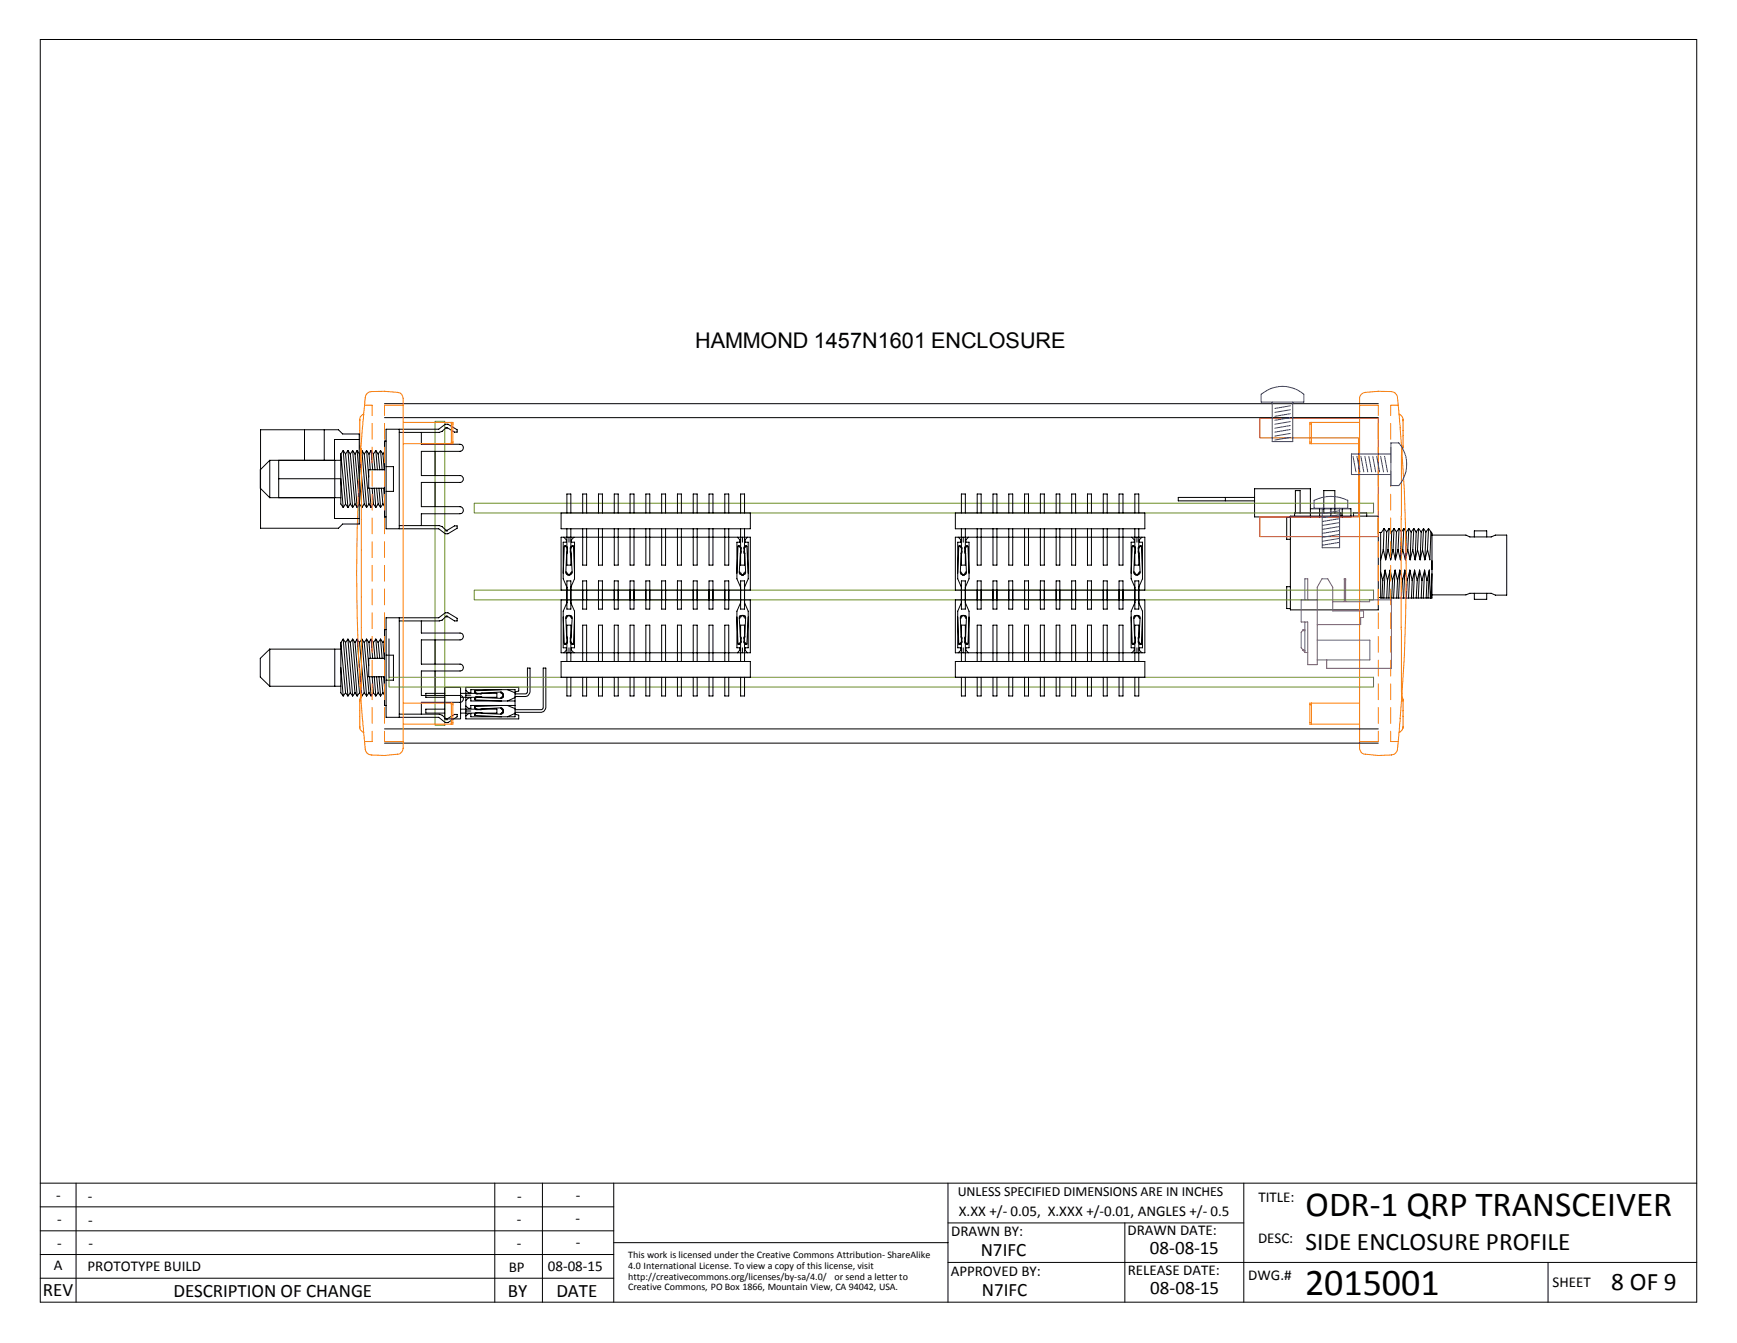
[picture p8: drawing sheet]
<svg xmlns="http://www.w3.org/2000/svg" width="279mm" height="216mm" viewBox="0 0 279 216" stroke-linecap="round" stroke-linejoin="round" font-family="sans-serif">
<g fill="none" stroke="#000" stroke-width=".16">
<path d="M6.5 6.3h266.4v203h-266.4zM197.1 80v.5M201.8 80h-12.3v.5h12.3M207.6 83h14.1v15h-14.1zM207.6 94.3h-.6v3.5h.6M207.6 83.2h-.6v3.5h.6M208.2 83v-.5h7.5v.5M208.4 82.5v-3.6h.7v3.6M210.8 81.8h6.5v1.3h-15.5v-4.5h9v4.5M212.3 81.8v1.3M212.9 82.5v-3.6h1.8v3.6M214.1 81.8v1.3"/>
<path d="M215.9 81.8v1.3M217.7 83v-.5h2.1v.5M221.7 96.1h.4M222.1 92l.3 1.3M222.4 93.3l-.1 2.8M222.5 88.3l.4 1.7M222.5 88.3l-.4 1.7M222.6 85l-.4 .6h-.5M222.6 85l.5 .5M222.6 85l-.1 3.3M222.8 91.7l.4 1.6M222.8 91.7l-.4 1.6"/>
<path d="M222.8 91.7l-.2 4.4M223.1 85.5l-.2 4.5M223.2 93.3l-.1 2.8M223.3 88.3l-.4 1.7M223.3 88.3l.4 1.7M223.4 85l-.3 .5M223.4 85l.5 .5M223.4 85l-.1 3.3M223.6 91.7l.4 1.6M223.6 91.7l-.4 1.6M223.6 91.7l-.2 4.4M223.9 85.5l-.2 4.5"/>
<path d="M224 93.3l-.1 2.8M224.1 88.3l-.4 1.7M224.1 88.3l.4 1.7M224.2 85l-.3 .5M224.2 85l.4 .5M224.2 85l-.1 3.3M224.4 91.7l.4 1.6M224.4 91.7l-.4 1.6M224.4 91.7l-.2 4.4M224.6 85.5l-.1 4.5M224.8 93.3l-.1 2.8M224.9 88.3l-.4 1.7"/>
<path d="M224.9 88.3l.4 1.7M225 85l-.4 .5M225 85l.4 .5M225 85l-.1 3.3M225.2 91.7l.4 1.6M225.2 91.7l-.4 1.6M225.2 91.7l-.2 4.4M225.4 85.5l-.1 4.5M225.6 93.3l-.2 2.8M225.6 88.3l-.3 1.7M225.6 88.3l.5 1.7M225.8 85l-.4 .5"/>
<path d="M225.8 85l.4 .5M225.8 85l-.2 3.3M226 91.7l.4 1.6M226 91.7l-.4 1.6M226 91.7l-.2 4.4M226.2 85.5l-.1 4.5M226.4 93.3l-.2 2.8M226.4 88.3l-.3 1.7M226.4 88.3l.4 1.7M226.6 85l-.4 .5M226.6 85l.4 .5M226.6 85l-.2 3.3"/>
<path d="M226.8 91.7l.4 1.6M226.8 91.7l-.4 1.6M226.8 91.7l-.2 4.4M227 85.5l-.2 4.5M227.2 93.3l-.2 2.8M227.2 88.3l-.4 1.7M227.2 88.3l.4 1.7M227.4 85l-.4 .5M227.4 85l.4 .5M227.4 85l-.2 3.3M227.5 91.7l.5 1.6M227.5 91.7l-.3 1.6"/>
<path d="M227.5 91.7l-.2 4.4M227.8 85.5l-.2 4.5M228 93.3l-.2 2.8M228 88.3l-.4 1.7M228 88.3l.4 1.7M228.2 85l-.4 .5M228.2 85l.4 .5M228.2 85l-.2 3.3M228.3 91.7l.4 1.6M228.3 91.7l-.3 1.6M228.3 91.7l-.2 4.4M228.6 85.5l-.2 4.5"/>
<path d="M228.7 93.3l-.1 2.8M228.8 88.3l-.4 1.7M228.8 88.3l.4 1.7M229 85l-.4 .5M229 85l.4 .5M229 85l-.2 3.3M229.2 91.7l.3 1.6M229.2 91.7l-.5 1.6M229.2 91.7l-.3 4.4M229.4 85.5l-.2 4.5M229.5 93.3l-.1 2.8M229.6 88.3l-.4 1.7"/>
<path d="M229.8 85l-.4 .5M229.8 85l.5 .7v10.4h-8.2v-10.5M229.8 85l-.2 3.3M229.9 91.7l-.4 1.6M229.9 91.7l.2 4.4M229.9 91.7l-.2 4.4M230.2 85.5l-.2 4.5-.4-1.7M230.3 86h5.5l.6 .3h3.5l.6-.3h1.9v9.7h-1.9l-.6-.3h-3.5l-.6 .2h-5.5M230.3 92.2l-.1 3.9M237.2 86.3v-1h1.9v1M237.2 95.4v1h1.9v-1M6.5 197.9h92.2"/>
<path d="M6.5 194h92.2M6.5 190.2h266.4M12.2 190.2v19.1M79.6 190.2v19.1M87.2 190.2v19.1M98.7 190.2v19.1M98.7 199.8h53.8M152.5 196.6h47.6M152.5 190.2v19.1M180.9 196.6v12.7M200.1 190.2v19.1M6.5 205.5h92.2"/>
<path d="M6.5 201.7h92.2M152.5 202.9h120.4M249 202.9v6.4"/>
</g>
<path d="M225.7 116.8h.1M225.7 117h.1M225.7 116.8v.2" fill="none" stroke="#ff7f00" stroke-width=".16"/>
<path d="M225.7 112.5h.1M225.7 112.6h.1M225.7 112.5v.1" fill="none" stroke="#ff7f00" stroke-width=".16"/>
<path d="M225.7 71.8h.1M225.7 71.9h.1M225.7 71.7h.1M225.7 71.7v.2" fill="none" stroke="#ff7f00" stroke-width=".16"/>
<path d="M225.7 67.4h.1M225.7 67.6h.1M225.7 67.4v.2" fill="none" stroke="#ff7f00" stroke-width=".16"/>
<g fill="none" stroke="#ff7f00" stroke-width=".16">
<path d="M210.7 68.2h.2M210.7 71.1h.2M210.9 67.9v3.4M218.7 67.9h-8v3.4h8M218.7 65.2h3v1.6M221.7 68.1v2.5M221.7 71.9v2.5M221.7 75.7v2.5M221.7 79.5v2.5M223.7 68.1v2.5M223.7 71.9v2.5M223.7 75.7v2.5"/>
<path d="M223.7 79.5v2.5M224.9 65.2h-1.2v1.6M225 66.6l.5 .3 .2 .5M225.5 72.1l-.6-7.4a1.93 1.93 0 0 0-.6-1.6l-.3-.1a16.6 16.6 0 0 0-4.7 .2l-.4 .3-.2 .4v56.4a.94 .94 0 0 0 .9 .9l2.1 .3 2.1-.1a1.17 1.17 0 0 0 1-1.3l.7-7.9M225.5 72.1a278.9 278.9 0 0 1 0 40.1M225.5 72.1l-.1 11 .1 29.1M225.7 71.9l-.2 .4M225.7 67.6v4.1M221.7 83.3v2.5M221.7 87.1v2.5M221.7 90.9v2.5M221.7 94.7v2.5"/>
<path d="M221.7 98.5v2.5M223.7 83.3v2.5M223.7 87.1v2.5M223.7 90.9v2.5M223.7 94.7v2.5M223.7 98.5v2.5M210.7 113.3h.2M210.7 116.2h.2M210.9 113v3.4M218.7 113h-8v3.4h8M221.7 102.3v2.6M221.7 106.1v2.6"/>
<path d="M221.7 109.9v2.6M221.7 113.7v2.6M221.7 117.6v1.6h-3M223.7 102.3v2.6M223.7 106.1v2.6M223.7 109.9v2.6M223.7 113.7v2.6M223.7 117.6v1.6h1.2M225.5 112l.2 .5M225.7 117l-.2 .4-.5 .4M225.7 112.6v4.2"/>
</g>
<path d="M202.6 67.2h19.1v19.1h-19.1v-3.2h15.9v-12.7h-15.9z" fill="none" stroke="#f00" stroke-width=".16"/>
<g fill="none" stroke="#000" stroke-width=".16">
<path d="M43.4 74l-1.5 1.5v3l1.5 1.5M43.4 74v6M43.4 74h11.4M53.8 74v6M54.8 73v8l.4 .6M54.8 77l.4 4.6M54.8 73l.8 8M55.2 72.4l-.4 .6M55.2 72.4l.4 .6M55.2 72.4l.8 9.2M55.6 73l.7 8M56 72.4l-.4 .6"/>
<path d="M56 72.4l.3 .6M56 72.4l.7 9.2M56.3 73l.8 8M56.7 72.4l-.4 .6M56.7 72.4l.4 .6M56.7 72.4l.7 9.2M57.1 73l.7 8M57.4 72.4l-.3 .6M57.4 72.4l.4 .6M57.4 72.4l.8 9.2M57.8 73l.8 8M58.2 72.4l-.4 .6"/>
<path d="M58.2 72.4l.4 .6M58.2 72.4l.8 9.2M58.6 73l.8 8M59 72.4l-.4 .6M59 72.4l.4 .6M59 72.4l.3 4.3M59.4 73l.2 2.5M59.4 78.5l.3 3.1M59.7 72.4l-.3 .6M59.7 72.4l.4 .6M59.7 72.4l.2 3.1M59.9 78.5l.2 2.5"/>
<path d="M60.1 73l.2 2.5M60.2 78.5l.3 3.1M60.5 72.4l-.4 .6M60.5 72.4l.3 .6M60.5 72.4l.2 3.1M60.6 78.5l.2 2.5M60.8 73l.3 2.5M61 78.5l.2 3.1M61.2 72.4l-.4 .6M61.2 72.4l.4 .6M61.2 72.4l.3 3.1M61.3 78.5l.3 2.5"/>
<path d="M61.6 73l.2 2.5M61.7 78.5l.1 1.7M61.8 67.1h159.9M61.8 64.9h159.9M61.8 75.5h-2.5v3h2.5M61.8 72.6l-.2 .4M62.1 70.9h-.3v12.2h.3M62.1 75h1.2v4h-1.2M64.2 69v16M67.8 69.5v1.9h6.2a.57 .57 0 0 1 .5 .6 .57 .57 0 0 1-.5 .6h-6.2v3.9h6.2a.55 .55 0 0 1 .5 .5 .55 .55 0 0 1-.5 .6h-6.2v3.8h6.2a.57 .57 0 0 1 .5 .6 .57 .57 0 0 1-.5 .6h-6.2v1.9M70 72.6v3.9M70 77.6v3.8"/>
<path d="M71.8 68.7h.1M71.8 68.7l-.7 .6-.4 .2h-6.5M71.9 68.7h.1M71.9 68.7l1.2 .8h.4v-.4l-1.4-.9h-.5l-1 .8h-8.5v16h8.5l1 .8h.5l1.4-.9v-.4h-.4l-1.2 .8M43.4 80h11.4M55.6 81l-.4 .6M55.6 81l.4 .6M56.3 81l.4 .6M56.3 81l-.3 .6M57.1 81l.3 .6M57.1 81l-.4 .6M57.8 81l.4 .6"/>
<path d="M57.8 81l-.4 .6M58.6 81l-.4 .6M58.6 81l.4 .6M59.4 81l-.4 .6M59.4 81l.3 .6M60.1 81l-.4 .6M60.1 81l.4 .6M60.8 81l-.3 .6M60.8 81l.4 .6M61.6 81l-.4 .6M61.6 81l.2 .4M64.2 84.5h6.5l.4 .2 .7 .6"/>
<path d="M64.2 99.3v16M67.8 99.8v2h6.2a.55 .55 0 0 1 .5 .5 .55 .55 0 0 1-.5 .6h-6.2v3.9h6.2a.55 .55 0 0 1 .5 .5 .55 .55 0 0 1-.5 .6h-6.2v3.9h6.2a.55 .55 0 0 1 .5 .6 .55 .55 0 0 1-.5 .5h-6.2v1.9M71.8 85.3h.1M71.8 99.1h.1M71.8 99.1l-.7 .6-.4 .1h-6.5M71.9 85.3h.1M71.9 99.1h.1M71.9 99.1l1.2 .7h.4v-.4l-1.4-.9h-.5l-1 .8h-8.5v16h8.5l1 .9h.5l1.4-1v-.3h-.4l-1.2 .7M43.4 104.4l-1.5 1.4v3l1.5 1.5M43.4 104.4v5.9M43.4 110.3h11.4M43.4 104.4h11.4"/>
<path d="M53.8 104.4v5.9M54.8 103.3v8.1l.4 .5M54.8 107.3l.4 4.6M54.8 103.3l.8 8.1M55.2 102.7l-.4 .6M55.2 102.7l.4 .6M55.2 102.7l.8 9.2M55.6 111.4l-.4 .5M55.6 103.3l.7 8.1M55.6 111.4l.4 .5M56 102.7l-.4 .6M56 102.7l.3 .6"/>
<path d="M56 102.7l.7 9.2M56.3 103.3l.8 8.1M56.3 111.4l.4 .5M56.3 111.4l-.3 .5M56.7 102.7l-.4 .6M56.7 102.7l.4 .6M56.7 102.7l.7 9.2M57.1 103.3l.7 8.1M57.1 111.4l.3 .5M57.1 111.4l-.4 .5M57.4 102.7l-.3 .6M57.4 102.7l.4 .6"/>
<path d="M57.4 102.7l.8 9.2M57.8 111.4l.4 .5M57.8 103.3l.8 8.1M57.8 111.4l-.4 .5M58.2 102.7l-.4 .6M58.2 102.7l.4 .6M58.2 102.7l.8 9.2M58.6 111.4l-.4 .5M58.6 111.4l.4 .5M58.6 103.3l.8 8.1M59 102.7l-.4 .6M59 102.7l.4 .6"/>
<path d="M59 102.7l.3 4.3M59.4 111.4l-.4 .5M59.4 111.4l.3 .5M59.4 103.3l.2 2.5M59.4 108.8l.3 3.1M59.7 102.7l-.3 .6M59.7 102.7l.4 .6M59.7 102.7l.2 3.1M59.9 108.8l.2 2.6M60.1 111.4l-.4 .5M60.1 111.4l.4 .5M60.1 103.3l.2 2.5"/>
<path d="M60.2 108.8l.3 3.1M60.5 102.7l-.4 .6M60.5 102.7l.3 .6M60.5 102.7l.2 3.1M60.6 108.8l.2 2.6M60.8 111.4l-.3 .5M60.8 111.4l.4 .5M60.8 103.3l.3 2.5M61 108.8l.2 3.1M61.2 102.7l-.4 .6M61.2 102.7l.4 .6M61.2 102.7l.3 3.1"/>
<path d="M61.3 108.8l.3 2.6M61.6 111.4l-.4 .5M61.6 103.3l.2 2.5M61.6 111.4l.2 .4M61.7 108.8l.1 1.8M61.8 117.2h159.9M61.8 119.5h159.9M61.8 105.8h-2.5v3h2.5M61.8 102.9l-.2 .4M62.1 101.2h-.3v12.2h.3M62.1 105.3h1.2v4h-1.2M64.2 114.8h6.5l.4 .2 .7 .6"/>
<path d="M70 102.9v3.9M70 107.9v3.9M71.8 115.6h.1M71.9 115.6h.1"/>
</g>
<g fill="none" stroke="#00f" stroke-width=".16">
<path d="M202.9 63.4a5.3 5.3 0 0 1 6.8 0v1.2h-6.8zM204.6 64.6v6.4h3.3v-6.4M207.6 70.3l-2.5 .4M207.6 69l-2.5 .5M207.6 67.8l-2.5 .4M207.6 66.5l-2.5 .4M207.6 65.2l-2.5 .5M207.6 65.9l-2.5 .4M207.6 67.1l-2.5 .5M207.6 68.4l-2.5 .4M207.6 69.7l-2.5 .4M217.6 73.4l.5 2.5"/>
<path d="M218.3 73.4l.4 2.5M218.9 73.4l.5 2.5M219.5 73.4l.5 2.5M220.2 73.4l.4 2.5M220.8 73.4l.5 2.5M221.4 73.4l.5 2.5M222.1 73.4l.4 2.5M222.7 73.4l.5 2.5M223.7 71.2h1.3a5.3 5.3 0 0 1 0 6.9h-1.3zM223.7 73h-6.3v3.3h6.3M211.4 80.4a6.1 6.1 0 0 1 5.4 0v1.3h-5.4zM212.7 81.7v6.4h2.8v-6.4"/>
<path d="M215.3 87.2l-2.5 .4M215.3 85.9l-2.5 .5M215.3 84.7l-2.5 .4M215.3 83.4l-2.5 .4M215.3 82.1l-2.5 .4M215.3 82.8l-2.5 .4M215.3 84l-2.5 .5M215.3 85.3l-2.5 .4M215.3 86.6l-2.5 .4"/>
</g>
<g fill="none" stroke="#7f3f7f" stroke-width=".16">
<path d="M209.9 96.4v-3.4h.5v3.4M209.9 100v4.9h.5M211.9 96.4h-2.6v3.6h1.1v6.8h1.5v-12.4l.7-1.4h1l.8 1.4v3.8h4.9v1.1h-.4v1.1h-7M214.4 96.7h5.9v-.3h3.5v11h-10.4v-1.3M216.2 93h.1M216.2 93h.3M216.2 93v3.7M216.5 93h.1M216.5 93v3.7M209.5 104.4v.2h.4M209.5 104.4h.2v.2M209.5 101.3l-.2 .3v2.5l.2 .3"/>
<path d="M209.7 104.6h.1M209.7 101.3h.1M209.7 101.3h-.2M209.9 104.6h.1M209.9 101.3h.1M209.9 101.3h-.4M211.9 102.9h8.4v3.2h-8.4"/>
</g>
<path d="M70 67.7h1.5v48.9h-1.5zM76.3 80.9h144.6v1.6h-144.6zM76.3 94.9h144.6v1.5h-144.6z" fill="none" stroke="#6b8e23" stroke-width=".16"/>
<path d="M57.9 67.4h.1M57.9 67.6h.1M57.9 67.4v.2" fill="none" stroke="#ff7f00" stroke-width=".16"/>
<path d="M57.9 71.7h.1M57.9 71.8h.1M57.9 71.9h.1M57.9 71.7v.2" fill="none" stroke="#ff7f00" stroke-width=".16"/>
<path d="M57.9 112.5h.1M57.9 112.6h.1M57.9 112.5v.1" fill="none" stroke="#ff7f00" stroke-width=".16"/>
<path d="M57.9 116.8h.1M57.9 117h.1M57.9 116.8v.2" fill="none" stroke="#ff7f00" stroke-width=".16"/>
<g fill="none" stroke="#ff7f00" stroke-width=".16">
<path d="M57.9 71.9l.1 .4M57.9 67.6v4.1M58 72.1l.7-7.7a1.33 1.33 0 0 1 .7-1.4h.1a17.2 17.2 0 0 1 4.8 .2l.3 .2 .3 .7v56.2a1 1 0 0 1-1 .9l-2.1 .3-2.1-.1a1.19 1.19 0 0 1-1-1.4l-.7-7.8M58 72.1a296.3 296.3 0 0 0 0 40.1M58 72.1l.1 1.9v36.4l-.1 1.8M58.5 66.6l-.5 .4-.1 .4M58.6 65.2h1.3v1.6M59.9 68.1v2.5M59.9 71.9v2.5M59.9 75.7v2.5M59.9 79.5v2.5M61.8 68.1v2.5"/>
<path d="M61.8 71.9v2.5M61.8 75.7v2.5M61.8 79.5v2.5M64.9 67.9h8v3.4h-8M64.9 65.2h-3.1v1.6M72.6 67.9v3.4M72.6 71.1h.3M72.6 68.2h.3M59.9 83.3v2.5M59.9 87.1v2.5M59.9 90.9v2.5M59.9 94.7v2.5"/>
<path d="M59.9 98.5v2.5M61.8 83.3v2.5M61.8 87.1v2.5M61.8 90.9v2.5M61.8 94.7v2.5M61.8 98.5v2.5M57.9 117l.1 .3 .5 .5M57.9 112.6v4.2M58 112l-.1 .5M59.9 102.3v2.6M59.9 106.1v2.6M59.9 109.9v2.6"/>
<path d="M59.9 113.7v2.6M59.9 117.6v1.6h-1.3M61.8 102.3v2.6M61.8 106.1v2.6M61.8 109.9v2.6M61.8 113.7v2.6M61.8 117.6v1.6h3.1M64.9 113h8v3.4h-8M72.6 113v3.4M72.6 116.2h.3M72.6 113.3h.3"/>
</g>
<g fill="none" stroke="#000" stroke-width=".16">
<path d="M41.9 69.1h12.5l.7 .7h2.7v14.4h-2.7l-.7 .7h-12.5zM44.8 77h10M49 69.1v4.9M52.2 69.1v4.9M57.8 70.7h-4v3.3h-9v6h9v3.4h4M90.3 86.4h30.4v8.5h-30.4zM90.3 82.5h30.4v2.5h-30.4zM90.3 96.4h30.4v8.5h-30.4zM90.6 99.2l.2 4.2M90.7 86.4l.4 .4v.4h-.5v5.8l.6 1.4M90.8 87.9v-.1h.3v.2h.2v.9l-.2 .1M90.8 87.9l.2-.1v.1h.2l.1 .3"/>
<path d="M90.8 87.9l-.2 4.3M90.9 87.8h.1M91 91.9v.2h.2v.3h.6v-.3h.2v-.2M91 99.4v-.2h.2v-.2h.6v.2h.2v.2M91 91.9h.1v.4l.3 .1M91 99.4h.1v-.4l.3-.1 .5 .1v.4h.1M91 99.4l.1 3M91.1 89h.1M91.1 89l-.1 2.9M91.2 96.9l-.6 1.4v5.8h.5v.4l-.4 .4M91.2 82.5v-3.1h.6v3.1M91.2 85v5.8h.6v-5.8"/>
<path d="M91.2 93.4h.6v4.5h-.6zM91.2 88.7h.1M91.4 92.4h.1M91.5 92.4h.1M91.5 86.4v.8M91.5 98.9v.1M91.7 92.4h.1M91.7 88.2h.1M91.7 88.7h.1M91.8 87.9h.2v-.1h.2v.1M91.8 89h.1M91.8 96.9l.6 1.4v5.8h-.5v.4l.4 .4"/>
<path d="M91.9 89l.1 2.9M92 91.9h-.1v.4l-.2 .1M92 99.4l-.1 3M92.1 87.8h.1M92.2 87.9v-.1h-.3v.2h-.2v.9l.2 .1M92.2 87.9l.2 4.3M92.3 86.4l-.4 .4v.4h.5v5.8l-.6 1.4M92.4 99.2l-.2 4.2M93.7 82.5v-3.1h.7v3.1M93.7 85v5.8h.7v-5.8M93.7 93.4h.7v4.5h-.7zM96.3 93.4h.6v4.5h-.6z"/>
<path d="M96.3 82.5v-3.1h.6v3.1M96.3 85v5.8h.6v-5.8M98.8 93.4h.6v4.5h-.6zM98.8 82.5v-3.1h.6v3.1M98.8 85v5.8h.6v-5.8M101.3 93.4h.7v4.5h-.7zM101.3 82.5v-3.1h.7v3.1M101.3 85v5.8h.7v-5.8M103.9 93.4h.6v4.5h-.6zM103.9 82.5v-3.1h.6v3.1M103.9 85v5.8h.6v-5.8M106.4 93.4h.7v4.5h-.7z"/>
<path d="M106.4 82.5v-3.1h.7v3.1M106.4 85v5.8h.7v-5.8M109 93.4h.6v4.5h-.6zM109 82.5v-3.1h.6v3.1M109 85v5.8h.6v-5.8M111.5 93.4h.6v4.5h-.6zM111.5 82.5v-3.1h.6v3.1M111.5 85v5.8h.6v-5.8M114 93.4h.7v4.5h-.7zM114 82.5v-3.1h.7v3.1M114 85v5.8h.7v-5.8M116.6 93.4h.6v4.5h-.6z"/>
<path d="M116.6 82.5v-3.1h.6v3.1M116.6 85v5.8h.6v-5.8M118.5 99.2l.2 4.2M118.6 86.4l.4 .4v.4h-.5v5.8l.6 1.4M118.7 87.9v-.1h.3v.2h.2v.9l-.1 .1M118.7 87.9v-.1l.4 .1M118.7 87.9l-.2 4.3M118.8 87.8h.1M118.9 91.9h.1v.4h.3v.1M118.9 91.9v.2h.3v.3h.5v-.3h.2v-.2M118.9 99.4v-.2h.3v-.2h.5v.2h.2v.2M118.9 99.4h.1v-.4h.3v-.1l.5 .1v.4h.1"/>
<path d="M118.9 99.4l.2 3M119.1 89h.1M119.1 89l-.2 2.9M119.1 88.2h.1M119.1 88.7h.1M119.1 82.5v-3.1h.7v3.1M119.1 85v5.8h.7v-5.8M119.1 93.4h.7v4.5h-.7zM119.1 96.9l-.6 1.4v5.8h.5v.4l-.4 .4M119.3 92.4h.1M119.4 92.4h.1M119.4 86.4v.8"/>
<path d="M119.4 98.9v.1M119.6 92.4h.1M119.7 88.7l.1 .3M119.8 96.9l.6 1.4v5.8h-.6v.4l.4 .4M119.8 89l.1 2.9M119.9 91.9h-.1v.4l-.2 .1M119.9 99.4l-.1 3M120 87.8h.1M120.1 87.9v-.1h-.3v.2h-.1v.9l.1 .1M120.1 87.9v-.1l-.4 .1v.3M120.1 87.9l.3 4.3M120.2 86.4l-.4 .4v.4h.6v5.8l-.6 1.4"/>
<path d="M120.4 99.2l-.3 4.2M153.7 86.4h30.4v8.5h-30.4zM153.7 96.4h30.4v8.5h-30.4zM153.7 82.5h30.4v2.5h-30.4zM154.1 99.2l.1 4.2M154.1 86.4l.5 .4v.4h-.5v5.8l.5 1.4M154.2 87.9v-.1h.4v.2h.1v.9l-.1 .1M154.2 87.9l.1-.1 .3 .1M154.2 87.9l-.1 4.3M154.3 87.8h.1M154.5 91.9h.1v.4l.2 .1M154.5 91.9v.2h.2v.3h.5v-.3h.2v-.2"/>
<path d="M154.5 99.4v-.2h.2v-.2h.5v.2h.2v.2M154.5 99.4h.1v-.4l.2-.1 .6 .1v.4M154.5 99.4l.1 3M154.6 89h.1M154.6 89l-.1 2.9M154.6 88.2h.1M154.6 88.7h.1M154.6 96.9l-.5 1.4v5.8h.5v.4l-.5 .4M154.6 82.5v-3.1h.7v3.1M154.6 85v5.8h.7v-5.8M154.6 93.4h.7v4.5h-.7zM154.8 92.4h.1"/>
<path d="M154.9 92.4h.1M154.9 86.4v.8M154.9 98.9v.1M155.1 92.4h.1M155.2 88.7h.1M155.3 89h.1M155.3 96.9l.6 1.4v5.8h-.5v.4l.4 .4M155.3 89l.1 2.9M155.4 91.9v.4l-.3 .1M155.4 99.4l-.1 3M155.5 87.8h.1M155.7 87.9v-.1h-.3v.2h-.2v.9l.1 .1"/>
<path d="M155.7 87.9l-.3-.1v.1h-.2v.3M155.7 87.9l.2 4.3M155.8 86.4l-.4 .4v.4h.5v5.8l-.6 1.4M155.9 99.2l-.2 4.2M157.2 93.4h.6v4.5h-.6zM157.2 82.5v-3.1h.6v3.1M157.2 85v5.8h.6v-5.8M159.7 93.4h.7v4.5h-.7zM159.7 82.5v-3.1h.7v3.1M159.7 85v5.8h.7v-5.8M162.3 93.4h.6v4.5h-.6zM162.3 82.5v-3.1h.6v3.1"/>
<path d="M162.3 85v5.8h.6v-5.8M164.8 93.4h.6v4.5h-.6zM164.8 82.5v-3.1h.6v3.1M164.8 85v5.8h.6v-5.8M167.3 93.4h.7v4.5h-.7zM167.3 82.5v-3.1h.7v3.1M167.3 85v5.8h.7v-5.8M169.9 93.4h.6v4.5h-.6zM169.9 82.5v-3.1h.6v3.1M169.9 85v5.8h.6v-5.8M172.4 93.4h.6v4.5h-.6zM172.4 82.5v-3.1h.6v3.1"/>
<path d="M172.4 85v5.8h.6v-5.8M174.9 93.4h.7v4.5h-.7zM174.9 82.5v-3.1h.7v3.1M174.9 85v5.8h.7v-5.8M177.5 93.4h.6v4.5h-.6zM177.5 82.5v-3.1h.6v3.1M177.5 85v5.8h.6v-5.8M180 93.4h.6v4.5h-.6zM180 82.5v-3.1h.6v3.1M180 85v5.8h.6v-5.8M181.9 99.2l.2 4.2M182 86.4l.5 .4v.4h-.6v5.8l.6 1.4"/>
<path d="M182.1 87.9v-.1h.4v.2h.1v.9l-.1 .1M182.1 87.9l.3-.1v.1h.2v.3M182.1 87.9l-.2 4.3M182.3 87.8h.1M182.4 91.9h.1v.4l.2 .1M182.4 91.9v.2h.2v.3h.5v-.3h.3v-.2M182.4 99.4v-.2h.2v-.2h.5v.2h.3v.2M182.4 99.4h.1v-.4l.2-.1 .6 .1v.4h.1M182.4 99.4l.1 3M182.5 89h.1M182.5 89l-.1 2.9M182.5 88.7h.1"/>
<path d="M182.5 96.9l-.6 1.4v5.8h.6v.4l-.4 .4M182.5 82.5v-3.1h.7v3.1M182.5 85v5.8h.7v-5.8M182.5 93.4h.7v4.5h-.7zM182.7 92.4h.1M182.9 92.4h.1M182.9 86.4v.8M182.9 98.9v.1M183 92.4h.1M183.1 88.2h.1M183.1 88.7h.1M183.2 87.9h.2v-.1h.2v.1"/>
<path d="M183.2 89h.1M183.2 96.9l.6 1.4v5.8h-.5v.4l.4 .4M183.2 89l.2 2.9M183.4 91.9h-.1v.4l-.3 .1M183.4 99.4l-.2 3M183.5 87.8h.1M183.6 87.9v-.1h-.3v.2h-.2v.9l.1 .1M183.6 87.9l.2 4.3M183.7 86.4l-.4 .4v.4h.5v5.8l-.6 1.4M183.8 99.2l-.2 4.2M62.6 102.7v6.2M71.5 110.5h2.6v5.1h-2.6z"/>
<path d="M71.5 114h-3v.6h3M71.5 111.5h-3v.6h3M74.1 114h5.8v.6h-5.8M74.1 111.5h5.8v.6h-5.8M74.9 111l.5 .4h.3v-.5h7.1v4.3h-7.1v-.5h-.3l-.5 .4M74.9 112.6l.5-.4h.3v.5h7.1M74.9 114.3h.8M74.9 111.8h.8M76.3 114.9h.1M76.3 113.7h.1M76.3 112.4h.1M76.3 111.2h.1"/>
<path d="M76.5 111h-.1v.4h.2v.1h.9l.1-.1M76.5 113.6h-.1v.3h.2v.2h.9l.1-.1M76.5 111l-.2 .1 .2 .4M76.5 113.6h-.2l.2 .4M76.5 115l4.2 .2M76.5 112.5l4.2 .2M76.8 114.6h-.3v.2h-.2v.2h.2M76.8 112l-.3 .1v.2h-.2l.2 .2M76.8 111.5h.1M76.8 114v.1M77.3 114.6l.3 .1M77.3 111.5h.1"/>
<path d="M77.3 112v.1M77.3 114v.1M77.6 112.1l-.1-.1h-.9v.2h-.2v.3h.1M77.6 114.7l-.1-.1h-.9v.1h-.2v.3h.1M77.6 111.4v.1M77.6 112.1h.1M77.6 114h.1M77.6 114.7l2.9 .1M77.6 112.1l2.9 .2M80.5 113.8h.2v.2h.2v.6h-.2v.2h-.2M80.5 111.3v.1h.4v.2M80.5 113.8v.1h.4v.3"/>
<path d="M80.5 111.3h.2v.2h.2v.6h-.2v.2h-.2M80.5 113.8l-2.9 .2M80.5 111.3l-2.9 .1M80.7 113.4l-4.2 .2M80.7 110.9l-4.2 .1M80.9 114.3h.1M80.9 114.5h.1M80.9 114.2h.1M80.9 111.8h.1M80.9 111.9h.1M80.9 111.6h.1M80.9 114.5v.2h-.4v.1"/>
<path d="M80.9 111.9v.3h-.4v.1M81.6 113.4l1.2 .5M81.6 110.9l1.2 .5M82.8 111.5h1.8l.2-.1v-4h.5v3.9l-.2 .2-.1 .3-.4 .2h-1.8M82.8 114.1h4.3l.2-.1 .1-.2v-6.4h.4v6.4l-.3 .5-.4 .2h-4.3M82.8 113.4h-7.1v.5h-.3l-.5-.4M82.8 111.3l.6-.2v-.6h-8.5v5.1h8.5v-.6l-.6-.2M82.8 114.7l-1.2 .5M82.8 112.1l-1.2 .6M90.3 106.3h30.4v2.6h-30.4zM90.9 103.5v.1M91.1 102.4h.2v.9h-.2v.2h-.3v-.1"/>
<path d="M91.1 102.4h.1M91.2 106.3v-5.8h.6v5.8M91.2 108.9v3h.6v-3M91.2 102.6h.1M91.3 103.1l-.1 .3h-.2v.2h-.2v-.2M91.5 104.1v.8M91.7 103.1h.1M91.7 102.6h.1M91.8 103.4h.2v.2h.2v-.2M91.8 102.4h.1M91.9 102.4h-.2v.9h.2v.2h.3v-.1M92.1 103.5v.1"/>
<path d="M93.7 106.3v-5.8h.7v5.8M93.7 108.9v3h.7v-3M96.3 106.3v-5.8h.6v5.8M96.3 108.9v3h.6v-3M98.8 106.3v-5.8h.6v5.8M98.8 108.9v3h.6v-3M101.3 106.3v-5.8h.7v5.8M101.3 108.9v3h.7v-3M103.9 106.3v-5.8h.6v5.8M103.9 108.9v3h.6v-3M106.4 106.3v-5.8h.7v5.8M106.4 108.9v3h.7v-3"/>
<path d="M109 106.3v-5.8h.6v5.8M109 108.9v3h.6v-3M111.5 106.3v-5.8h.6v5.8M111.5 108.9v3h.6v-3M114 106.3v-5.8h.7v5.8M114 108.9v3h.7v-3M116.6 106.3v-5.8h.6v5.8M116.6 108.9v3h.6v-3M118.7 103.4v.2h.2v-.2h.2M118.8 103.5v.1M119.1 102.4h.1v.9h-.2v.2h-.3v-.1M119.1 102.4h.1"/>
<path d="M119.1 106.3v-5.8h.7v5.8M119.1 108.9v3h.7v-3M119.1 103.1h.1M119.1 102.6h.1M119.4 104.1v.8M119.7 103.1v.3h.2v.2h.2v-.2M119.8 102.4h-.1v.9h.1v.2h.3v-.1M119.8 102.4l-.1 .2M120 103.5v.1M153.7 106.3h30.4v2.6h-30.4zM154.2 103.4l.1 .2h.1v-.2h.2M154.3 103.5v.1"/>
<path d="M154.6 102.4h.1v.9h-.1v.2h-.4v-.1M154.6 102.4h.1M154.6 103.1h.1M154.6 102.6h.1M154.6 106.3v-5.8h.7v5.8M154.6 108.9v3h.7v-3M154.9 104.1v.8M155.2 103.1v.3h.2v.2h.2l.1-.2M155.2 102.6h.1M155.3 102.4h.1M155.3 102.4h-.1v.9h.2v.2h.3v-.1M155.5 103.5v.1"/>
<path d="M157.2 106.3v-5.8h.6v5.8M157.2 108.9v3h.6v-3M159.7 106.3v-5.8h.7v5.8M159.7 108.9v3h.7v-3M162.3 106.3v-5.8h.6v5.8M162.3 108.9v3h.6v-3M164.8 106.3v-5.8h.6v5.8M164.8 108.9v3h.6v-3M167.3 106.3v-5.8h.7v5.8M167.3 108.9v3h.7v-3M169.9 106.3v-5.8h.6v5.8M169.9 108.9v3h.6v-3"/>
<path d="M172.4 106.3v-5.8h.6v5.8M172.4 108.9v3h.6v-3M174.9 106.3v-5.8h.7v5.8M174.9 108.9v3h.7v-3M177.5 106.3v-5.8h.6v5.8M177.5 108.9v3h.6v-3M180 106.3v-5.8h.6v5.8M180 108.9v3h.6v-3M182.3 103.5v.1M182.5 102.4h.1v.9h-.1v.2h-.4v-.1M182.5 102.4h.1M182.5 102.6h.1"/>
<path d="M182.5 106.3v-5.8h.7v5.8M182.5 108.9v3h.7v-3M182.6 103.1v.3h-.2v.2h-.2l-.1-.2M182.9 104.1v.8M183.1 103.1h.1M183.1 102.6h.1M183.2 103.4h.2v.2h.2v-.2M183.2 102.4h.1M183.2 102.4h-.1v.9h.2v.2h.3v-.1M183.5 103.5v.1"/>
</g>
<path d="M62.6 108.9h158.3v1.5h-158.3z" fill="none" stroke="#6b8e23" stroke-width=".16"/>
<text font-size="6.1" x="209.9" y="208.1">2015001</text>
<text font-size="5.7" x="210" y="195.5">ODR-1 QRP TRANSCEIVER</text>
<g font-size="4.1">
<text x="210" y="200.9">SIDE ENCLOSURE PROFILE</text>
<text x="259.2" y="207.4">8 OF 9</text>
</g>
<text font-size="3.5" x="111.8" y="55.9">HAMMOND 1457N1601 ENCLOSURE</text>
<g font-size="3">
<text x="157.8" y="201.9">N7IFC</text>
<text x="185" y="201.6">08-08-15</text>
<text x="6.9" y="208.4">REV</text>
<text x="27.9" y="208.5">DESCRIPTION OF CHANGE</text>
<text x="81.7" y="208.4">BY</text>
<text x="89.5" y="208.4">DATE</text>
<text x="157.9" y="208.3">N7IFC</text>
<text x="185" y="208">08-08-15</text>
</g>
<g font-size="2.4">
<text x="9" y="192.9">-</text>
<text x="9.2" y="196.8">-</text>
<text x="14.1" y="193">-</text>
<text x="14.2" y="196.9">-</text>
<text x="83.1" y="196.8">-</text>
<text x="83.2" y="193">-</text>
<text x="92.6" y="196.6">-</text>
<text x="92.6" y="192.9">-</text>
<text x="154.2" y="195.5">X.XX +/- 0.05, X.XXX +/-0.01, ANGLES +/- 0.5</text>
<text x="202.4" y="193.2">TITLE:</text>
<text x="9.2" y="200.6">-</text>
<text x="14.2" y="200.7">-</text>
<text x="83.1" y="200.7">-</text>
<text x="92.6" y="200.5">-</text>
<text x="153" y="198.8">DRAWN BY:</text>
<text x="181.4" y="198.6">DRAWN DATE:</text>
<text x="202.4" y="199.8">DESC:</text>
<text x="8.6" y="204.2">A</text>
<text x="14.1" y="204.3">PROTOTYPE BUILD</text>
<text x="81.8" y="204.5">BP</text>
<text x="88.1" y="204.3">08-08-15</text>
<text x="153" y="205.1">APPROVED BY:</text>
<text x="181.4" y="204.9">RELEASE DATE:</text>
<text x="200.8" y="205.7">DWG.#</text>
<text x="249.7" y="206.9">SHEET</text>
</g>
<text font-size="2.2" x="154.1" y="192.3">UNLESS SPECIFIED DIMENSIONS ARE IN INCHES</text>
<g font-size="1.6">
<text x="101" y="202.3">This work is licensed under the Creative Commons Attribution- ShareAlike</text>
<text x="101" y="204">4.0 International License. To view a copy of this license, visit</text>
<text x="101" y="205.7">http://creativecommons.org/licenses/by-sa/4.0/</text>
<text x="101" y="207.4">Creative Commons, PO Box 1866, Mountain View, CA 94042, USA.</text>
<text x="134.2" y="205.7">or send a letter to</text>
</g>
</svg>
